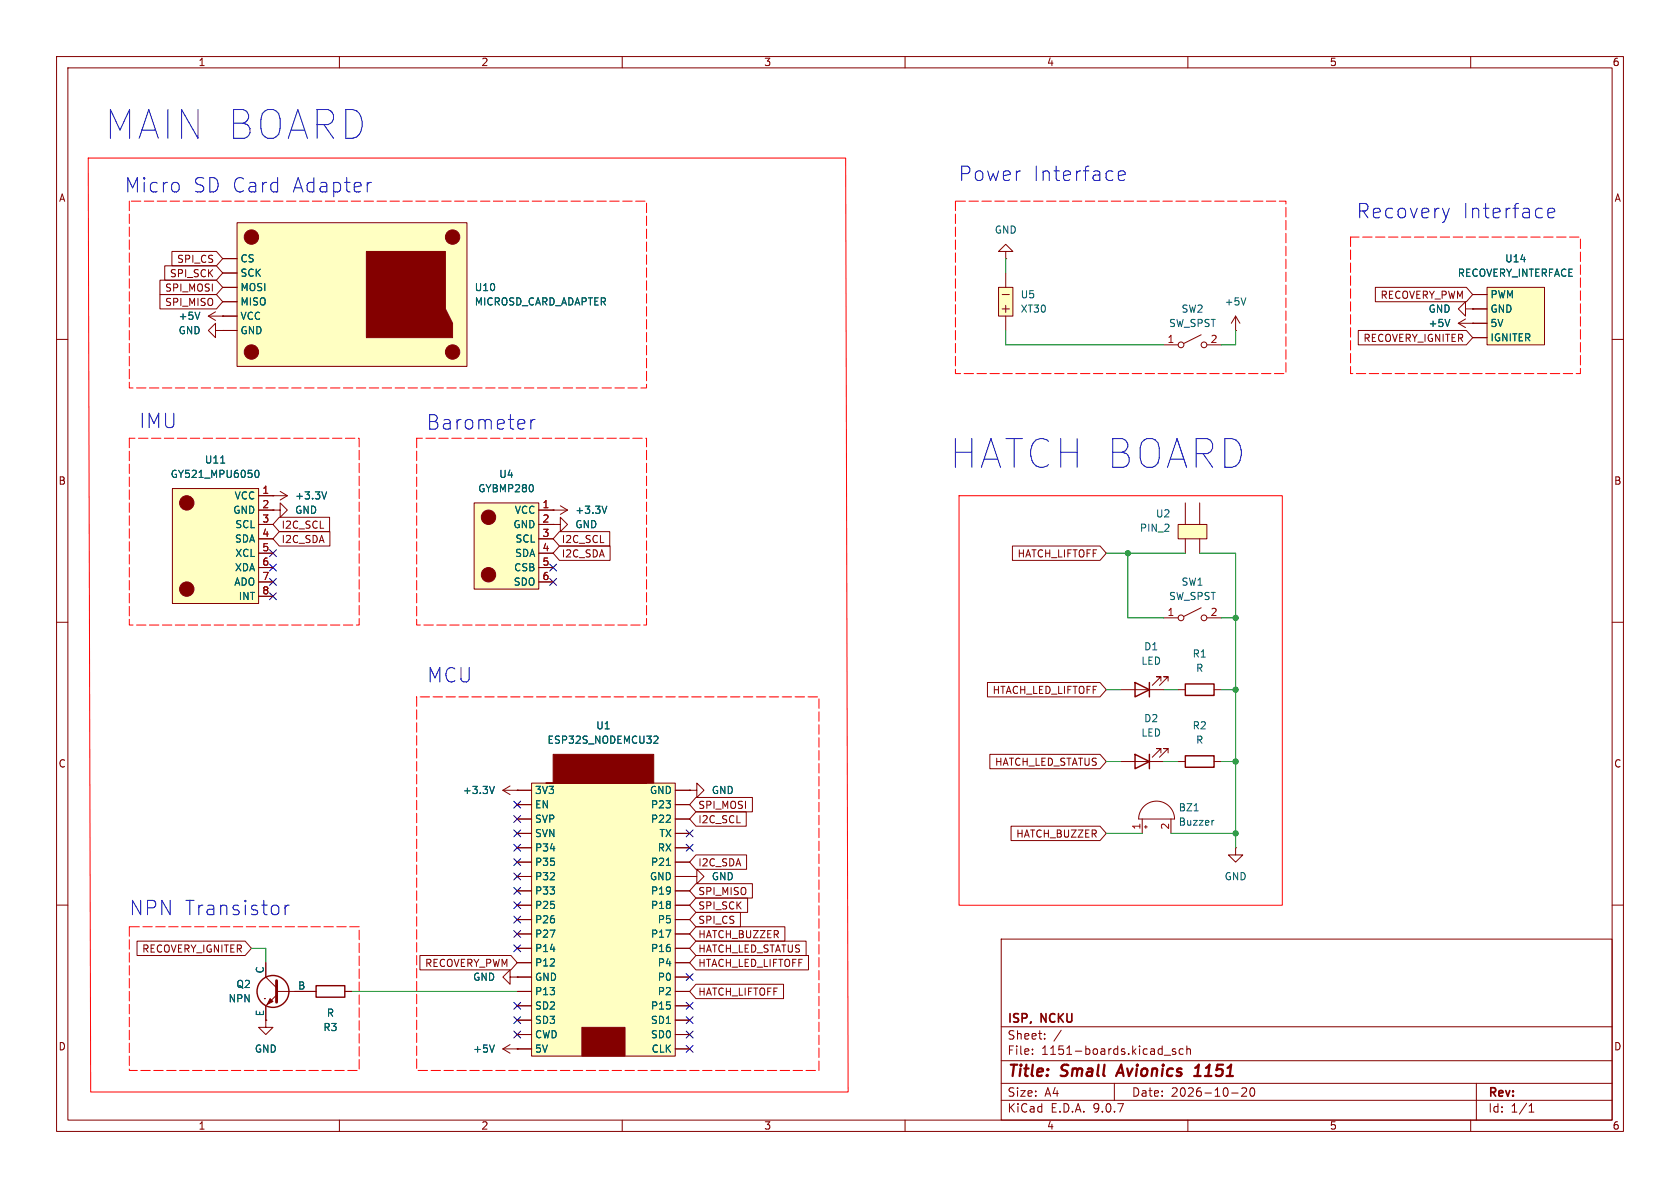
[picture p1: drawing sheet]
<svg xmlns="http://www.w3.org/2000/svg" width="297mm" height="210mm" viewBox="0 0 297 210" stroke-linecap="round" stroke-linejoin="round" font-family="sans-serif">
<g fill="none" stroke="#840000" stroke-width=".18">
<path d="M10 10h277v190h-277zM12 12h273v186h-273zM60 10v2M110 10v2M160 10v2M210 10v2M260 10v2M10 60h2M285 60h2M10 110h2M285 110h2M10 160h2"/>
<path d="M177 166h108v32h-108zM285 160h2M60 198v2M110 198v2M160 198v2M177 194.5h108M177 191.5h108M177 187.5h108M177 181.5h108M182.5 186.3v.1M182.5 185.5v.1M184.7 183.6v.1"/>
<path d="M184.7 182.8v.1M187.6 182.1l-1.3 2M197 191.5v3M205.8 186.5h1.2M207.8 185.5l-.3-.1-.3 .2 .1 .2 .5 .2v.3h-.6M209.2 185.5l-.5-.1-.2 .3v.4l.1 .2h.6M209.8 185.5l.2-.1 .4 .1 .1 .9M209.8 184.9v1.5M210 198v2M217.7 193.2h1.2M219.5 192.4l.6-.1 .2 .1 .1 .3-.9 1.1h.9M221.1 192.4l.2-.1a.81 .81 0 0 1 .6 .6 .81 .81 0 0 1-.3 .8l-.1 .1a.81 .81 0 0 1-.4-1.4z"/>
<path d="M260 198v2M261 191.5v6.5M270.3 196.6h.9M270.3 195.5l.4-.4v1.5"/>
</g>
<path d="M198.2 188.2l-.9 2M211.1 190.2h1.2M211.3 188.8l.6-.6-.2 2" fill="none" stroke="#840000" stroke-width=".4"/>
<path d="M94 138.4h25.4v48.3h-25.4z" fill="#ffffc2"/>
<g fill="none" stroke="#840000" stroke-width=".18">
<path d="M177.8 44.5h1.3l-1.3-1.3-1.3 1.3h1.3v1.2M177.8 45.7h.1M91.4 139.7h2.6M94 138.4h25.4v48.3h-25.4zM96.5 138.4h17.8zM119.4 139.7h2.5M91.4 142.2h2.6M91.4 144.8h2.6M91.4 147.3h2.6M91.4 149.9h2.6M91.4 152.4h2.6M91.4 154.9h2.6"/>
<path d="M91.4 157.5h2.6M119.4 142.2h2.5M119.4 144.8h2.5M119.4 147.3h2.5M119.4 149.9h2.5M119.4 152.4h2.5M119.4 154.9h2.5M119.4 157.5h2.5M90.2 172.7v-1.2l-1.3 1.2 1.3 1.3v-1.3h1.2M91.4 172.7h.1M91.4 160h2.6M91.4 162.6h2.6"/>
<path d="M91.4 165.1h2.6M91.4 167.6h2.6M91.4 170.2h2.6M91.4 172.7h2.6M91.4 175.3h2.6M91.4 177.8h2.6M119.4 160h2.5M119.4 162.6h2.5M119.4 165.1h2.5M119.4 167.6h2.5M119.4 170.2h2.5M119.4 172.7h2.5"/>
<path d="M119.4 175.3h2.5M119.4 177.8h2.5M91.4 180.3h2.6M91.4 182.9h2.6M91.4 185.4h2.6M119.4 180.3h2.5M119.4 182.9h2.5M119.4 185.4h2.5"/>
</g>
<g fill="#840000" stroke="#840000" stroke-width=".18">
<path d="M97.8 133.4h17.8v5h-17.8z"/>
<path d="M102.9 181.6h7.6v5.1h-7.6z"/>
</g>
<path d="M115.8 130.1l.4 .1 .1 .3-.8 .9h.8M117.8 153h.7" fill="none" stroke="#006464" stroke-width=".18"/>
<path d="M176.5 50.8h2.6v5.1h-2.6z" fill="#ffffc2"/>
<g fill="none" stroke="#840000" stroke-width=".18">
<path d="M176.5 50.8h2.6v5.1h-2.6zM177.2 54.6h1.2M177.2 52.1h1.2M177.8 48.3v2.5M177.8 54v1.2M177.8 55.9v2.5M212.3 59.2l-3 1.5M205.7 61h2.6M213.4 61h2.5M201.9 144.8v2.5M202.2 142.6a3.2 3.2 0 0 1 3.5-.7 3.2 3.2 0 0 1 1.9 2.9h-6.3a3.2 3.2 0 0 1 .9-2.2zM202.3 146.2h.5"/>
<path d="M202.6 145.9v.5M207 144.8v2.5"/>
<circle cx="208.8" cy="61" r=".51"/>
<circle cx="212.9" cy="61" r=".51"/>
</g>
<path d="M211.1 143.3h.7M214.6 145l-.2 .1" fill="none" stroke="#006464" stroke-width=".18"/>
<path d="M41.9 39.4h40.6v25.4h-40.6z" fill="#ffffc2"/>
<g fill="#840000" stroke="#840000" stroke-width=".18">
<path d="M64.8 44.5h13.9v10.1l1.3 2.6v2.5h-15.2z"/>
<circle cx="44.4" cy="41.9" r="1.27"/>
<circle cx="44.4" cy="62.2" r="1.27"/>
<circle cx="80" cy="41.9" r="1.27"/>
<circle cx="80" cy="62.2" r="1.27"/>
</g>
<g fill="none" stroke="#840000" stroke-width=".18">
<path d="M41.9 39.4h40.6v25.4h-40.6zM36.8 55.9h5.1M36.8 55.9l1.3 .7M38.1 55.1l-1.3 .8M39.4 55.9h.1M39.4 45.7h2.5M39.4 48.3h2.5M39.4 50.8h2.5M39.4 53.3h2.5M39.4 58.4h2.5M218.4 58.4h.1M218.4 55.9l-.7 1.3"/>
<path d="M218.4 55.9l.8 1.3M218.4 55.9v2.5M257.8 57.2l1.3 .7M257.8 57.2h2.5M259.1 54.6v-1.3l-1.3 1.3 1.3 1.3v-1.3h1.2M259.1 56.4l-1.3 .8M260.3 57.2h.1M260.3 54.6h.1M97.8 90.2h.1M97.8 90.2h2.5M99.1 89.4l1.2 .8M100.3 90.2l-1.2 .7"/>
<path d="M205.7 109.2h2.6M212.3 107.4l-3 1.6M213.4 109.2h2.5M88.9 139.7l1.3 .8M88.9 139.7h2.5M90.2 138.9l-1.3 .8M91.4 139.7h.1M121.9 139.7h1.3v-1.3l1.3 1.3-1.3 1.3v-1.3M121.9 139.7h.1M198.1 134.6h7.6M198.1 121.9h7.6M205.2 133.1v-.8h-.7h.7l-1.5 1.6"/>
<path d="M205.2 120.4v-.8h-.7h.7l-1.5 1.6M206.5 133.1v-.8h-.8h.8l-1.5 1.6M206.5 120.4v-.8h-.8h.8l-1.5 1.6M208.3 134.6h1.2M208.3 121.9h1.2M214.6 134.6h1.3M214.6 121.9h1.3M218.4 149.9v1.2h1.3l-1.3 1.3-1.2-1.3h1.2M218.4 149.9h.1M54.6 175.3h1.3M61 175.3h1.2"/>
<circle cx="208.8" cy="109.2" r=".51"/>
<circle cx="212.9" cy="109.2" r=".51"/>
</g>
<path d="M35.3 55.2l-.4 1.3M220.3 52.6l-.5 1.3M256.3 56.5l-.4 1.2M107.3 89.5l-.4 1.2M87.4 139l-.4 1.3" fill="none" stroke="#006464" stroke-width=".18"/>
<path d="M200.7 133.4l2.5 1.2-2.5 1.3zM200.7 120.7l2.5 1.2-2.5 1.3zM203.2 120.7v2.5M203.2 133.4v2.5M209.5 133.6h5.1v2h-5.1zM209.5 120.9h5.1v2h-5.1zM55.9 174.2h5.1v2.1h-5.1z" fill="none" stroke="#840000" stroke-width=".25"/>
<path d="M208.3 92.7h5.1v2.6h-5.1z" fill="#ffffc2"/>
<g fill="none" stroke="#840000" stroke-width=".18">
<path d="M97.8 92.7h1.3v-1.3l1.2 1.3-1.2 1.3v-1.3M97.8 92.7h.1M208.3 92.7h5.1v2.6h-5.1zM209.5 88.9v3.8M209.5 95.3v2.5M212.1 88.9v3.8M212.1 95.3v2.5M121.9 154.9h1.3v-1.2l1.3 1.2-1.3 1.3v-1.3M121.9 154.9h.1M46.7 176.5h.1M47 170.2v2.5l1.9 1.9M48.9 175.9l-1.9 1.9v2.5"/>
<path d="M48.9 175.3h5.7M47 180.3v1.3h1.3l-1.3 1.3-1.3-1.3h1.3M47 180.3h.1M88.9 185.4l1.3 .8M88.9 185.4h2.5M90.2 184.7l-1.3 .7M91.4 185.4h.1"/>
</g>
<path d="M87.4 184.7l-.4 1.3" fill="none" stroke="#006464" stroke-width=".18"/>
<path d="M48.9 173.4v3.8" fill="none" stroke="#840000" stroke-width=".51"/>
<circle cx="48.3" cy="175.3" r="2.82" fill="none" stroke="#840000" stroke-width=".25"/>
<path d="M47.8 176.5l.5 .5-1.1 .5z" fill="#840000" stroke="#840000" stroke-width=".18"/>
<path d="M83.8 88.9h11.4v15.2h-11.4z" fill="#ffffc2"/>
<path d="M83.8 88.9h11.4v15.2h-11.4zM95.2 90.2h2.6M95.2 92.7h2.6M95.2 95.3h2.6M95.2 97.8h2.6M95.2 100.3h2.6M95.2 102.9h2.6" fill="none" stroke="#840000" stroke-width=".18"/>
<g fill="#840000" stroke="#840000" stroke-width=".18">
<circle cx="86.4" cy="91.4" r="1.27"/>
<circle cx="86.4" cy="101.6" r="1.27"/>
</g>
<path d="M30.5 86.4h15.2v20.3h-15.2z" fill="#ffffc2"/>
<g fill="none" stroke="#840000" stroke-width=".18">
<path d="M38.1 58.4v-1.2l-1.3 1.2 1.3 1.3v-1.3h1.3M39.4 58.4h.1M30.5 86.4h15.2v20.3h-15.2zM45.7 87.6h5.1M45.7 90.2h2.6M45.7 92.7h2.6M45.7 95.3h2.6M45.7 97.8h2.6M48.3 87.6h.1M48.3 90.2h1.2v-1.3l1.3 1.3-1.3 1.2v-1.2M48.3 90.2h.1M49.5 86.9l1.3 .7"/>
<path d="M50.8 87.6l-1.3 .8M45.7 100.3h2.6M45.7 102.9h2.6M45.7 105.4h2.6"/>
</g>
<g fill="#840000" stroke="#840000" stroke-width=".18">
<circle cx="33" cy="88.9" r="1.27"/>
<circle cx="33" cy="104.1" r="1.27"/>
</g>
<path d="M39 81.9h.7M45.2 83.2l.2-.1a.68 .68 0 0 1 .4 .7 .68 .68 0 0 1-.4 .6 .84 .84 0 0 1-.2-1.2zM57.7 86.9l-.4 1.3" fill="none" stroke="#006464" stroke-width=".18"/>
<path d="M262.9 50.8h10.1v10.2h-10.1z" fill="#ffffc2"/>
<g fill="none" stroke="#840000" stroke-width=".18">
<path d="M28.3 49.5h10l1.1 1.3-1.1 1.3h-10zM28.3 52.1h10l1.1 1.2-1.1 1.3h-10zM29.1 47h9.2l1.1 1.3-1.1 1.2h-9.2zM30.4 44.4h7.9l1.1 1.3-1.1 1.3h-7.9zM39.4 58.4h.1M39.4 55.9h.1M39.4 45.7h2.5M39.4 48.3h2.5M39.4 50.8h2.5M39.4 53.3h2.5M39.4 55.9h2.5M39.4 58.4h2.5"/>
<path d="M240.1 58.4h19.1l1.1 1.3-1.1 1.3h-19.1zM243.1 50.8h16.1l1.1 1.3-1.1 1.2h-16.1zM260.3 57.2h.1M260.3 54.6h.1M260.3 52.1h2.6M260.3 54.6h2.6M260.3 57.2h2.6M260.3 59.7h2.6M262.9 50.8h10.1v10.2h-10.1zM45.7 90.2h2.6M45.7 92.7h2.6M45.7 95.3h2.6"/>
<path d="M45.7 97.8h2.6M45.7 87.6h2.6M48.3 87.6h.1M48.3 90.2h.1M49.4 94h8.9v2.5h-8.9l-1.1-1.2zM49.4 91.4h8.9v2.6h-8.9l-1.1-1.3zM95.2 90.2h2.6M95.2 92.7h2.6M95.2 95.3h2.6M95.2 97.8h2.6M97.8 90.2h.1M97.8 92.7h.1"/>
<path d="M98.9 96.5h9v2.6h-9l-1.1-1.3zM98.9 94h8.9v2.5h-8.9l-1.1-1.2zM179 96.5h15.5l1.1 1.3-1.1 1.3h-15.5zM45.7 100.3h2.6M45.7 102.9h2.6M45.7 105.4h2.6M95.2 100.3h2.6M95.2 102.9h2.6M91.4 139.7h.1M91.4 139.7h2.6M119.4 139.7h2.5M121.9 139.7h.1"/>
<path d="M174.6 120.6h19.9l1.1 1.3-1.1 1.3h-19.9zM175 133.3h19.5l1.1 1.3-1.1 1.3h-19.5zM91.4 142.2h2.6M91.4 144.8h2.6M91.4 147.3h2.6M91.4 149.9h2.6M91.4 152.4h2.6M91.4 154.9h2.6M91.4 157.5h2.6M119.4 142.2h2.5M119.4 144.8h2.5M119.4 147.3h2.5"/>
<path d="M119.4 149.9h2.5M119.4 152.4h2.5M119.4 154.9h2.5M119.4 157.5h2.5M121.9 154.9h.1M123 156.2h10v2.6h-10l-1.1-1.3zM123 158.7h9.2v2.6h-9.2l-1.1-1.3zM123 151.1h9v2.6h-9l-1.1-1.3zM123 141h10v2.5h-10l-1.1-1.3zM123 143.5h8.9v2.6h-8.9l-1.1-1.3zM178.7 146h15.8l1.1 1.3-1.1 1.3h-15.8zM24.2 166.4h19.1l1.1 1.2-1.1 1.3h-19.1z"/>
<path d="M47 170.2v2.5M47 177.8v2.5M52.1 175.3h3.8M61 175.3h1.2M74.2 168.9h16.1l1.1 1.3-1.1 1.3h-16.1zM91.4 172.7h.1M91.4 160h2.6M91.4 162.6h2.6M91.4 165.1h2.6M91.4 167.6h2.6M91.4 170.2h2.6M91.4 172.7h2.6"/>
<path d="M91.4 175.3h2.6M91.4 177.8h2.6M119.4 160h2.5M119.4 162.6h2.5M119.4 165.1h2.5M119.4 167.6h2.5M119.4 170.2h2.5M119.4 172.7h2.5M119.4 175.3h2.5M119.4 177.8h2.5M123 161.3h7.9v2.5h-7.9l-1.1-1.2zM123 174h15.5v2.5h-15.5l-1.1-1.2z"/>
<path d="M123 168.9h19.9v2.6h-19.9l-1.1-1.3zM123 163.8h15.8v2.6h-15.8l-1.1-1.3zM123 166.4h19.5v2.5h-19.5l-1.1-1.3zM47 180.3h.1M91.4 185.4h.1M91.4 180.3h2.6M91.4 182.9h2.6M91.4 185.4h2.6M119.4 180.3h2.5M119.4 182.9h2.5M119.4 185.4h2.5"/>
</g>
<path d="M22.9 35.6v33h91.4v-33h-91.4M168.9 35.6v30.4h58.4v-30.4h-58.4M238.8 41.9v24.1h40.6v-24.1h-40.6M22.9 77.5v33h40.6v-33h-40.6M73.7 77.5v33h40.6v-33h-40.6M73.7 123.2v66h71.1v-66h-71.1M22.9 163.8v25.4h40.6v-25.4h-40.6" fill="none" stroke="#f00" stroke-width=".18" stroke-dasharray="1.7 .6"/>
<path d="M15.6 27.9h133.9l.4 165.1h-133.9zM169.5 87.6h57.2v72.4h-57.2z" fill="none" stroke="#f00" stroke-width=".18"/>
<g fill="none" stroke="#009600" stroke-width=".18">
<path d="M177.8 58.4v2.6h27.9M177.8 45.7v2.6M218.4 58.4v2.6h-2.5M195.6 97.8h13.9M199.4 97.8v11.4h6.3M212.1 97.8h6.3v52.1M215.9 109.2h2.5M195.6 121.9h2.5M195.6 134.6h2.5M205.7 121.9h2.6M205.7 134.6h2.6M215.9 121.9h2.5"/>
<path d="M215.9 134.6h2.5M195.6 147.3h6.3M207 147.3h11.4M44.4 167.6h2.6v2.6M62.2 175.3h29.2"/>
</g>
<g fill="none" stroke="#000084" stroke-width=".18">
<path d="M47.7 99.7l1.2 1.2M47.7 97.2l1.2 1.2M48.9 99.7l-1.2 1.2M48.9 97.2l-1.2 1.2M97.2 99.7l1.2 1.2M98.4 99.7l-1.2 1.2M47.7 102.3l1.2 1.2M47.7 104.8l1.2 1.2M48.9 102.3l-1.2 1.2M48.9 104.8l-1.2 1.2M97.2 102.3l1.2 1.2M98.4 102.3l-1.2 1.2"/>
<path d="M90.8 159.4l1.2 1.2M90.8 146.7l1.2 1.2M90.8 144.2l1.2 1.2M90.8 141.6l1.2 1.2M90.8 149.3l1.2 1.2M90.8 151.8l1.2 1.2M90.8 154.3l1.2 1.2M90.8 156.9l1.2 1.2M92 159.4l-1.2 1.2M92 146.7l-1.2 1.2M92 144.2l-1.2 1.2M92 141.6l-1.2 1.2"/>
<path d="M92 149.3l-1.2 1.2M92 151.8l-1.2 1.2M92 154.3l-1.2 1.2M92 156.9l-1.2 1.2M121.3 146.7l1.2 1.2M121.3 149.3l1.2 1.2M122.5 149.3l-1.2 1.2M122.5 146.7l-1.2 1.2M90.8 179.7l1.2 1.2M90.8 177.2l1.2 1.2M90.8 167l1.2 1.2M90.8 164.5l1.2 1.2"/>
<path d="M90.8 162l1.2 1.2M92 179.7l-1.2 1.2M92 177.2l-1.2 1.2M92 167l-1.2 1.2M92 164.5l-1.2 1.2M92 162l-1.2 1.2M121.3 172.1l1.2 1.2M121.3 177.2l1.2 1.2M121.3 179.7l1.2 1.2M122.5 172.1l-1.2 1.2M122.5 177.2l-1.2 1.2M122.5 179.7l-1.2 1.2"/>
<path d="M90.8 182.3l1.2 1.2M92 182.3l-1.2 1.2M121.3 182.3l1.2 1.2M121.3 184.8l1.2 1.2M122.5 182.3l-1.2 1.2M122.5 184.8l-1.2 1.2"/>
</g>
<path d="M65.7 32.2h-.3l-.4 .3M197.7 31.1l1.2-.3-.1-.5-.7-.1-.4 .4v.9l.1 .3 .3 .1 .7-.1M256.2 36.8l-.6 1.7M273.6 37.7l1.3-.3-.2-.5-.7-.1-.4 .4v.9l.2 .3 .2 .1 .7-.1M93.9 74.2v1.6M94.6 74.2a.65 .65 0 0 0-.7 .4M50.4 160v1.7M51.1 160a.65 .65 0 0 0-.7 .5" fill="none" stroke="#0000c2" stroke-width=".18"/>
<path d="M35.3 55.2l-.4 1.3M256.3 56.5l-.4 1.2M39 81.9h.7M45.2 83.2l.2-.1a.68 .68 0 0 1 .4 .7 .68 .68 0 0 1-.4 .6 .84 .84 0 0 1-.2-1.2zM57.7 86.9l-.4 1.3M107.3 89.5l-.4 1.2M87.4 139l-.4 1.3M115.8 130.1l.4 .1 .1 .3-.8 .9h.8M117.8 153h.7M87.4 184.7l-.4 1.3" fill="none" stroke="#006464" stroke-width=".18"/>
<g fill="#009600" stroke="#009600" stroke-width=".18">
<circle cx="218.4" cy="147.3" r=".46"/>
<circle cx="218.4" cy="134.6" r=".46"/>
<circle cx="218.4" cy="121.9" r=".46"/>
<circle cx="199.4" cy="97.8" r=".46"/>
<circle cx="218.4" cy="109.2" r=".46"/>
</g>
<g font-size="7.1" fill="#0000c2">
<text x="18.6" y="24.9">MAIN BOARD</text>
<text x="168" y="83">HATCH BOARD</text>
</g>
<g font-size="3.5" fill="#0000c2">
<text x="22" y="34.3">Micro</text>
<text x="34.1" y="34.3">SD Card</text>
<text x="51.5" y="34.3">Adapter</text>
<text x="169.4" y="32.2">Power</text>
<text x="182.6" y="32.2">Interface</text>
<text x="239.8" y="38.8">Recovery</text>
<text x="258.5" y="38.8">Interface</text>
<text x="24.6" y="75.9">IMU</text>
<text x="75.4" y="76.2">Barometer</text>
<text x="75.5" y="120.9">MCU</text>
<text x="22.8" y="162">NPN Transistor</text>
</g>
<g font-size="2.8" fill="#840000">
<text x="178" y="190.9">Title:</text>
<text x="187.7" y="190.9">Small</text>
<text x="198.5" y="190.9">Avionics</text>
<text x="212.9" y="190.9">1151</text>
</g>
<g font-size="2.1" fill="#840000">
<text x="178" y="184">Sheet:</text>
<text x="178" y="181.2">ISP,</text>
<text x="184.1" y="181.2">NCKU</text>
<text x="178" y="186.7">File:</text>
<text x="184.1" y="186.7">1151-boards.kicad_sch</text>
<text x="178" y="196.9">KiCad</text>
<text x="178" y="194.1">Size:</text>
<text x="184.7" y="194.1">A4</text>
<text x="185.7" y="196.9">E.D.A.</text>
<text x="193.3" y="196.9">9.0.7</text>
<text x="200" y="194.1">Date:</text>
<text x="207" y="194.1">2026-10-20</text>
<text x="263" y="194.3">Rev:</text>
<text x="263" y="196.9">Id:</text>
<text x="267.1" y="196.9">1/1</text>
</g>
<g font-size="1.8" fill="#840000">
<text x="35" y="11.9">1</text>
<text x="85" y="11.9">2</text>
<text x="135" y="11.9">3</text>
<text x="185" y="11.9">4</text>
<text x="235" y="11.9">5</text>
<text x="285" y="11.9">6</text>
<text x="10.3" y="35.9">A</text>
<text x="285.3" y="35.9">A</text>
<text x="31.2" y="46.7">SPI_CS</text>
<text x="29.1" y="51.8">SPI_MOSI</text>
<text x="29.9" y="49.2">SPI_SCK</text>
<text x="244" y="53">RECOVERY_PWM</text>
<text x="29.1" y="54.3">SPI_MISO</text>
<text x="240.9" y="60.6">RECOVERY_IGNITER</text>
<text x="10.3" y="85.9">B</text>
<text x="285.3" y="85.9">B</text>
<text x="49.7" y="93.7">I2C_SCL</text>
<text x="49.7" y="96.2">I2C_SDA</text>
<text x="99.2" y="98.7">I2C_SDA</text>
<text x="99.2" y="96.2">I2C_SCL</text>
<text x="179.8" y="98.7">HATCH_LIFTOFF</text>
<text x="175.4" y="122.9">HTACH_LED_LIFTOFF</text>
<text x="10.3" y="135.9">C</text>
<text x="175.8" y="135.6">HATCH_LED_STATUS</text>
<text x="285.3" y="135.9">C</text>
<text x="123.3" y="143.2">SPI_MOSI</text>
<text x="123.3" y="145.7">I2C_SCL</text>
<text x="179.6" y="148.3">HATCH_BUZZER</text>
<text x="123.3" y="153.4">I2C_SDA</text>
<text x="123.3" y="158.4">SPI_MISO</text>
<text x="123.3" y="161">SPI_SCK</text>
<text x="123.3" y="163.5">SPI_CS</text>
<text x="123.3" y="166.1">HATCH_BUZZER</text>
<text x="25" y="168.6">RECOVERY_IGNITER</text>
<text x="75.1" y="171.1">RECOVERY_PWM</text>
<text x="123.3" y="171.1">HTACH_LED_LIFTOFF</text>
<text x="123.3" y="168.6">HATCH_LED_STATUS</text>
<text x="123.3" y="176.2">HATCH_LIFTOFF</text>
<text x="10.3" y="185.9">D</text>
<text x="285.3" y="185.9">D</text>
<text x="35" y="199.9">1</text>
<text x="85" y="199.9">2</text>
<text x="135" y="199.9">3</text>
<text x="185" y="199.9">4</text>
<text x="235" y="199.9">5</text>
<text x="285" y="199.9">6</text>
</g>
<g font-size="1.8" fill="#006464">
<text x="175.8" y="41.5">GND</text>
<text x="42.4" y="46.6">CS</text>
<text x="266" y="46.6">U14</text>
<text x="42.4" y="49.1">SCK</text>
<text x="42.4" y="51.7">MOSI</text>
<text x="83.8" y="51.7">U10</text>
<text x="180.3" y="52.9">U5</text>
<text x="257.6" y="49.1">RECOVERY_INTERFACE</text>
<text x="263.4" y="52.9">PWM</text>
<text x="31.5" y="56.7">+5V</text>
<text x="31.5" y="59.3">GND</text>
<text x="42.4" y="54.2">MISO</text>
<text x="42.4" y="56.7">VCC</text>
<text x="42.4" y="59.3">GND</text>
<text x="83.8" y="54.2">MICROSD_CARD_ADAPTER</text>
<text x="180.3" y="55.5">XT30</text>
<text x="206.6" y="58">SW_SPST</text>
<text x="208.8" y="55.5">SW2</text>
<text x="216.4" y="54.2">+5V</text>
<text x="252.5" y="58">+5V</text>
<text x="252.5" y="55.5">GND</text>
<text x="263.4" y="55.5">GND</text>
<text x="263.4" y="58">5V</text>
<text x="263.4" y="60.6">IGNITER</text>
<text x="36.1" y="82.1">U11</text>
<text x="30.1" y="84.7">GY521_MPU6050</text>
<text x="41.4" y="88.5">VCC</text>
<text x="52.1" y="88.5">+3.3V</text>
<text x="84.4" y="87.2">GYBMP280</text>
<text x="88.2" y="84.7">U4</text>
<text x="41.1" y="91">GND</text>
<text x="41.5" y="93.6">SCL</text>
<text x="52.1" y="91">GND</text>
<text x="90.7" y="93.6">GND</text>
<text x="90.9" y="91">VCC</text>
<text x="101.6" y="93.6">GND</text>
<text x="101.6" y="91">+3.3V</text>
<text x="201.4" y="94.2">PIN_2</text>
<text x="204.3" y="91.7">U2</text>
<text x="41.4" y="96.1">SDA</text>
<text x="41.4" y="101.2">XDA</text>
<text x="41.5" y="98.7">XCL</text>
<text x="90.8" y="101.2">CSB</text>
<text x="91" y="98.7">SDA</text>
<text x="91" y="96.1">SCL</text>
<text x="41.3" y="103.7">ADO</text>
<text x="42.1" y="106.3">INT</text>
<text x="90.7" y="103.7">SDO</text>
<text x="206.6" y="106.3">SW_SPST</text>
<text x="208.8" y="103.7">SW1</text>
<text x="201.7" y="117.7">LED</text>
<text x="202.2" y="115.2">D1</text>
<text x="210.7" y="116.4">R1</text>
<text x="211.4" y="119">R</text>
<text x="96.7" y="131.7">ESP32S_NODEMCU32</text>
<text x="105.3" y="129.1">U1</text>
<text x="201.7" y="130.4">LED</text>
<text x="202.2" y="127.9">D2</text>
<text x="210.7" y="129.1">R2</text>
<text x="211.4" y="131.7">R</text>
<text x="81.7" y="140.6">+3.3V</text>
<text x="94.5" y="140.6">3V3</text>
<text x="94.5" y="143.1">EN</text>
<text x="114.8" y="140.6">GND</text>
<text x="115" y="143.1">P23</text>
<text x="125.7" y="140.6">GND</text>
<text x="208.3" y="143.6">BZ1</text>
<text x="94.5" y="145.6">SVP</text>
<text x="94.5" y="148.2">SVN</text>
<text x="115" y="145.6">P22</text>
<text x="116.5" y="148.2">TX</text>
<text x="208.3" y="146.2">Buzzer</text>
<text x="94.5" y="150.7">P34</text>
<text x="94.5" y="153.3">P35</text>
<text x="94.5" y="155.8">P32</text>
<text x="114.8" y="155.8">GND</text>
<text x="115" y="153.3">P21</text>
<text x="116.2" y="150.7">RX</text>
<text x="125.7" y="155.8">GND</text>
<text x="216.4" y="155.8">GND</text>
<text x="94.5" y="158.3">P33</text>
<text x="94.5" y="160.9">P25</text>
<text x="115" y="158.3">P19</text>
<text x="115" y="160.9">P18</text>
<text x="94.5" y="163.4">P26</text>
<text x="94.5" y="166">P27</text>
<text x="115" y="166">P17</text>
<text x="116.2" y="163.4">P5</text>
<text x="46.7" y="172.2" transform="rotate(-90 46.7 172.2)">C</text>
<text x="83.5" y="173.6">GND</text>
<text x="94.5" y="168.5">P14</text>
<text x="94.5" y="171">P12</text>
<text x="94.5" y="173.6">GND</text>
<text x="115" y="168.5">P16</text>
<text x="116.2" y="171">P4</text>
<text x="116.2" y="173.6">P0</text>
<text x="40.3" y="177.4">NPN</text>
<text x="41.7" y="174.9">Q2</text>
<text x="46.7" y="179.7" transform="rotate(-90 46.7 179.7)">E</text>
<text x="52.6" y="175">B</text>
<text x="57.7" y="179.9">R</text>
<text x="94.5" y="176.1">P13</text>
<text x="94.5" y="178.7">SD2</text>
<text x="115" y="178.7">P15</text>
<text x="116.2" y="176.1">P2</text>
<text x="57.1" y="182.5">R3</text>
<text x="94.5" y="181.2">SD3</text>
<text x="94.5" y="183.7">CWD</text>
<text x="115" y="181.2">SD1</text>
<text x="115" y="183.7">SD0</text>
<text x="45" y="186.3">GND</text>
<text x="83.5" y="186.3">+5V</text>
<text x="94.5" y="186.3">5V</text>
<text x="115.1" y="186.3">CLK</text>
</g>
<g font-size="1.8" fill="#a90000">
<text x="206.3" y="60.7">1</text>
<text x="213.9" y="60.7">2</text>
<text x="46.3" y="87.4">1</text>
<text x="46.3" y="89.9">2</text>
<text x="95.8" y="89.9">1</text>
<text x="46.3" y="92.5">3</text>
<text x="46.3" y="95">4</text>
<text x="95.8" y="92.5">2</text>
<text x="95.8" y="95">3</text>
<text x="46.3" y="97.5">5</text>
<text x="46.3" y="100.1">6</text>
<text x="95.8" y="97.5">4</text>
<text x="95.8" y="100.1">5</text>
<text x="46.3" y="102.6">7</text>
<text x="46.3" y="105.2">8</text>
<text x="95.8" y="102.6">6</text>
<text x="206.3" y="109">1</text>
<text x="213.9" y="109">2</text>
<text x="201.7" y="146.8" transform="rotate(-90 201.7 146.8)">1</text>
<text x="206.8" y="146.8" transform="rotate(-90 206.8 146.8)">2</text>
</g>
</svg>
